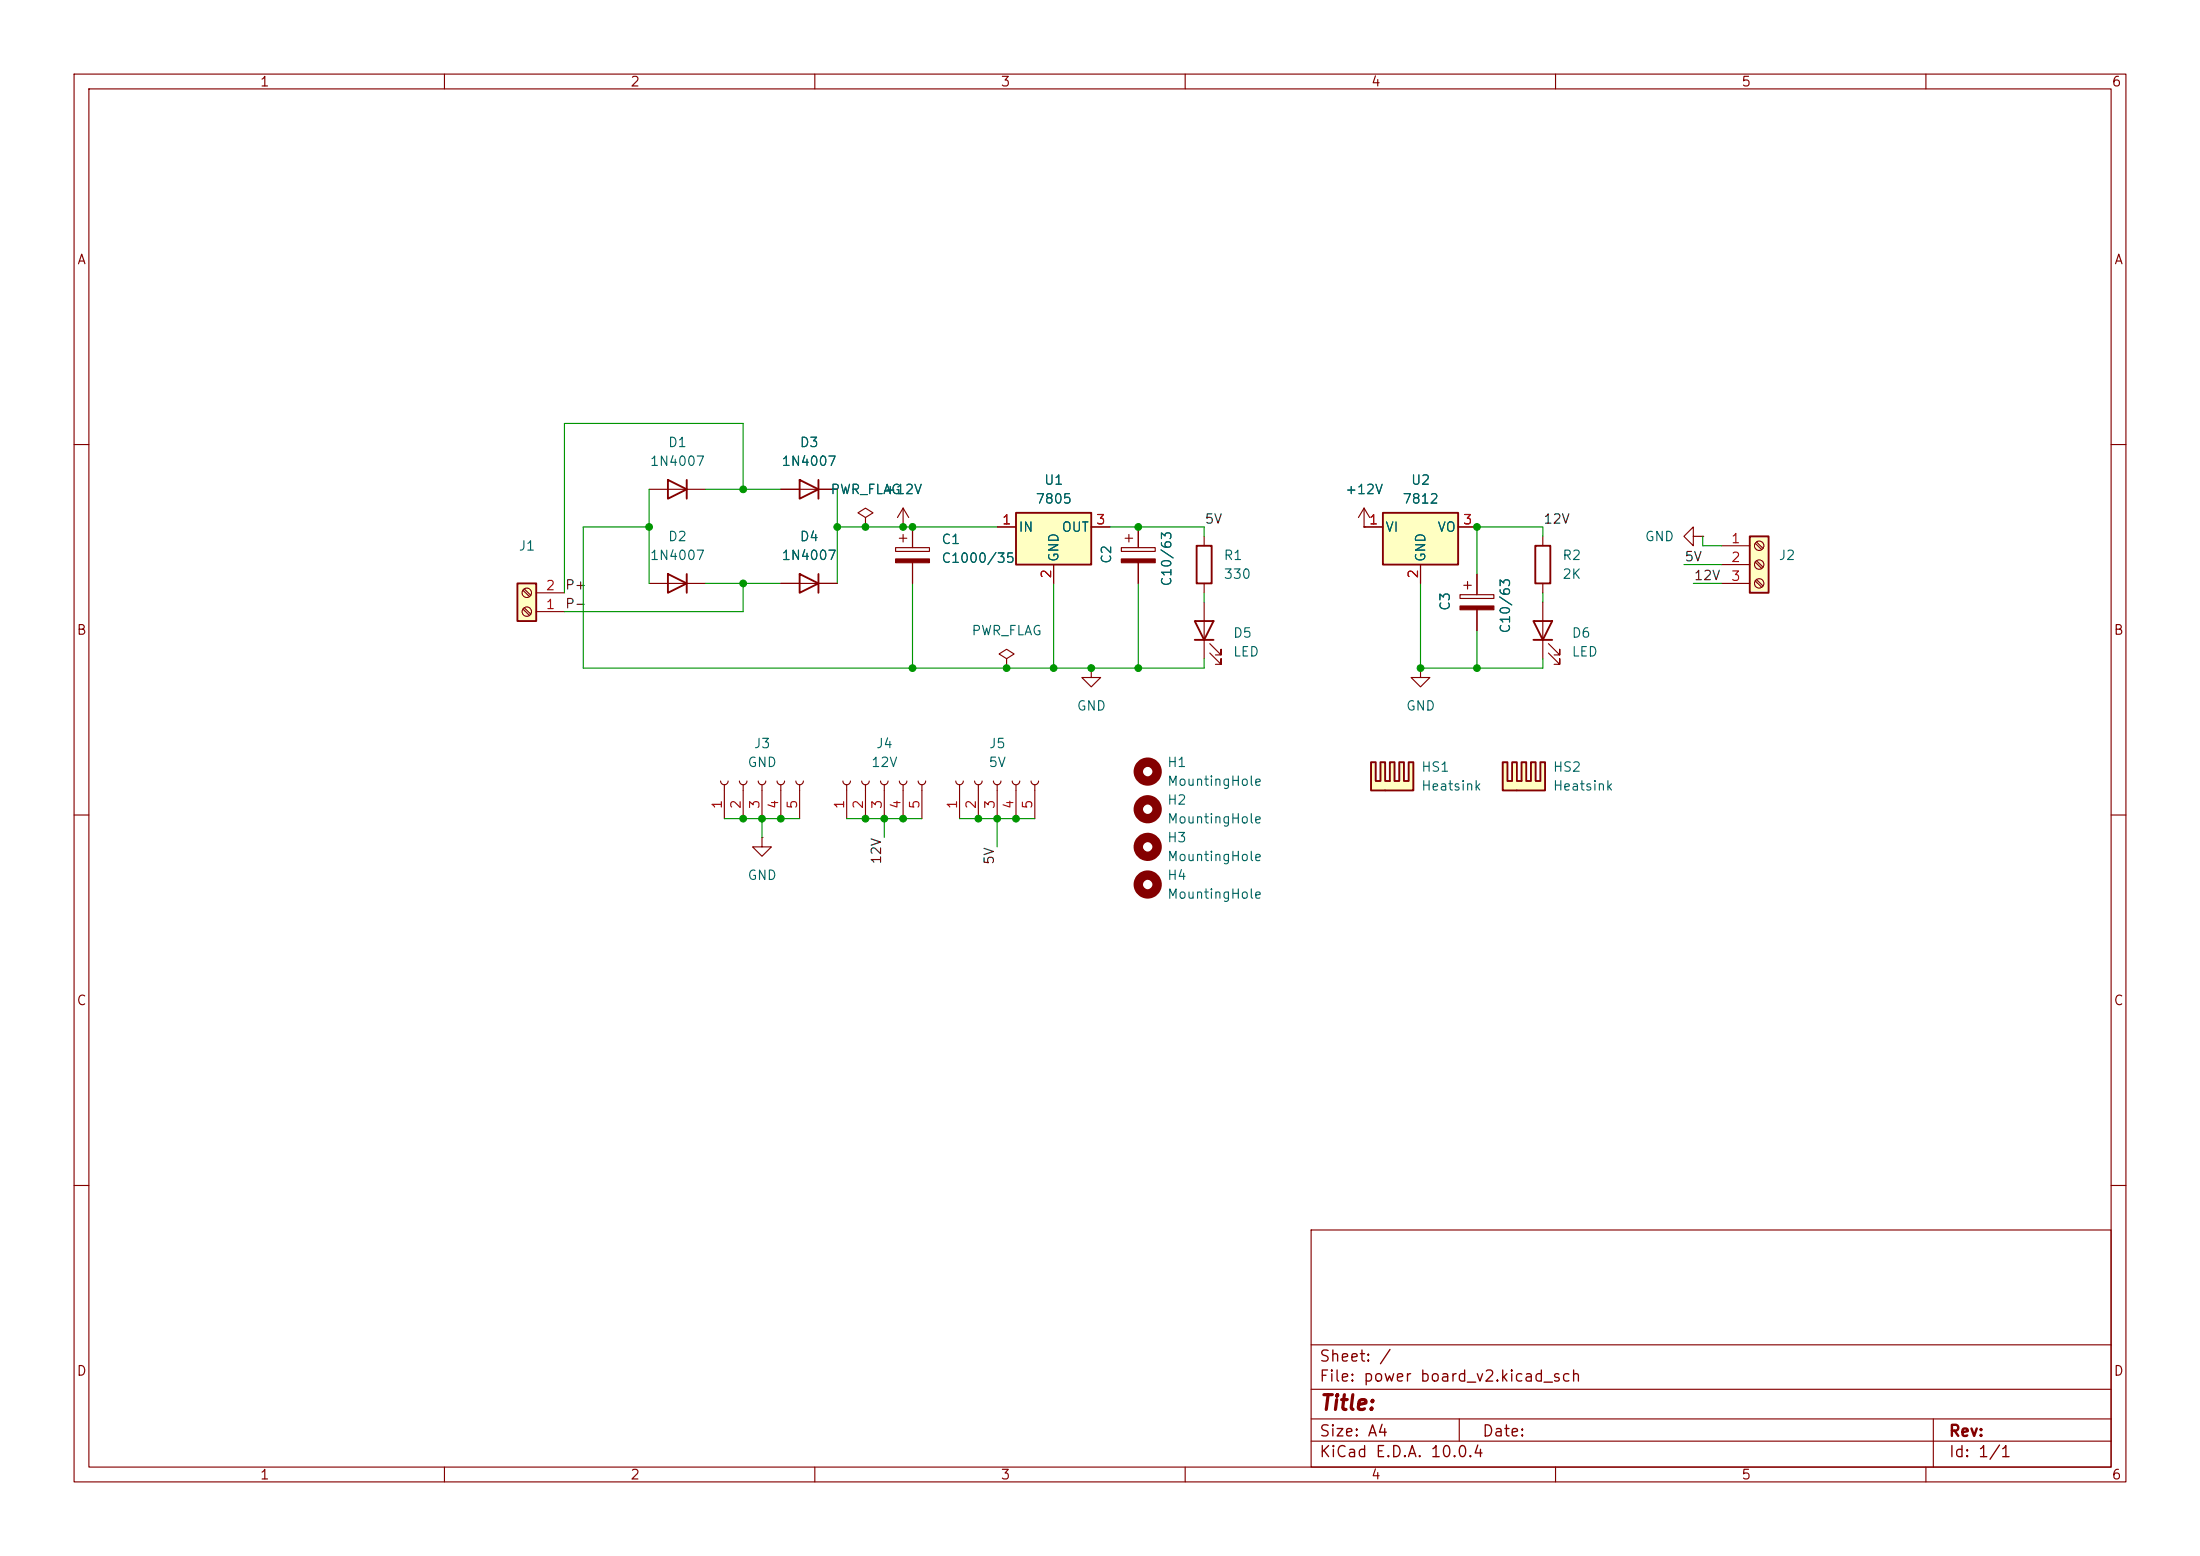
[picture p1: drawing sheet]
<svg xmlns="http://www.w3.org/2000/svg" width="297mm" height="210mm" viewBox="0 0 297 210" stroke-linecap="round" stroke-linejoin="round" font-family="sans-serif">
<g fill="none" stroke="#840000" stroke-width=".15">
<path d="M10 10h277v190h-277zM12 12h273v186h-273zM60 10v2M110 10v2M160 10v2M210 10v2M260 10v2M10 60h2M121.9 71.1h.1M121.9 68.6v2.5M121.9 68.6l-.7 1.3M121.9 68.6l.8 1.3"/>
<path d="M151.4 73.9h4.6v.5h-4.6zM151.9 72.6h1M152.4 72.1v1.1M153.7 71.1v2.8M153.7 75.9v2.8M162.6 72.4v1.3M162.6 78.7v1.3M285 60h2M147.3 90.2v1.2h1.3l-1.3 1.3-1.3-1.3h1.3M147.3 90.2h.1M162.6 81.3v7.6M163.3 88.1l1.5 1.6v-.8v.8h-.7"/>
<path d="M163.3 86.9l1.5 1.5v-.8v.8h-.7M10 110h2M97.3 105.4a.51 .51 0 0 0 .5 .5 .51 .51 0 0 0 .5-.5M97.8 105.9v4.6M99.8 105.4a.51 .51 0 0 0 .5 .5 .51 .51 0 0 0 .5-.5M100.3 105.9v4.6M102.4 105.4a.51 .51 0 0 0 .5 .5 .51 .51 0 0 0 .5-.5M102.9 105.9v4.6M104.9 105.4a.51 .51 0 0 0 .5 .5 .51 .51 0 0 0 .5-.5M105.4 105.9v4.6M107.4 105.4a.51 .51 0 0 0 .5 .5 .51 .51 0 0 0 .6-.5M107.9 105.9v4.6"/>
<path d="M113.8 105.4a.51 .51 0 0 0 .5 .5 .51 .51 0 0 0 .5-.5M114.3 105.9v4.6M116.3 105.4a.51 .51 0 0 0 .5 .5 .51 .51 0 0 0 .5-.5M116.8 105.9v4.6M118.9 105.4a.51 .51 0 0 0 .5 .5 .51 .51 0 0 0 .5-.5M119.4 105.9v4.6M121.4 105.4a.51 .51 0 0 0 .5 .5 .51 .51 0 0 0 .5-.5M121.9 105.9v4.6M124 105.4a.51 .51 0 0 0 .5 .5 .51 .51 0 0 0 .5-.5M124.5 105.9v4.6M285 110h2M10 160h2"/>
<path d="M177 166h108v32h-108zM285 160h2M60 198v2M110 198v2M160 198v2M177 194.5h108M177 191.5h108M177 187.5h108M177 181.5h108M197 191.5v3M210 198v2M260 198v2"/>
<path d="M261 191.5v6.5"/>
</g>
<path d="M151.4 75.4h4.6v.5h-4.6z" fill="#840000" stroke="#840000" stroke-width=".15"/>
<g fill="none" stroke="#840000" stroke-width="1.3">
<circle cx="154.9" cy="104.1" r="1.27"/>
<circle cx="154.9" cy="109.2" r="1.27"/>
<circle cx="154.9" cy="114.3" r="1.27"/>
<circle cx="154.9" cy="119.4" r="1.27"/>
</g>
<path d="M161.5 73.7h2.1v5h-2.1zM161.3 83.8h2.5l-1.2 2.6zM161.3 86.4h2.5" fill="none" stroke="#840000" stroke-width=".25"/>
<path d="M137.2 69.2h10.1v7h-10.1z" fill="#ffffc2"/>
<path d="M137.2 69.2h10.1v7h-10.1z" fill="none" stroke="#840000" stroke-width=".25"/>
<path d="M134.6 71.1h2.6M142.2 76.2v2.5M147.3 71.1h2.6" fill="none" stroke="#840000" stroke-width=".15"/>
<g fill="#ffffc2">
<path d="M185.1 102.9h.6v2.5h.7v-2.5h.6v2.5h.6l-.6 1.3h-1.9z"/>
<path d="M187.6 102.9h.7v2.5h.6v-2.5h.6v2.5h.7v-2.5h.6v3.8h-3.8l.6-1.3z"/>
</g>
<path d="M185.1 102.9h.6v2.5h.7v-2.5h.6v2.5h.6v-2.5h.7v2.5h.6v-2.5h.6v2.5h.7v-2.5h.6v3.8h-5.7z" fill="none" stroke="#840000" stroke-width=".25"/>
<path d="M102.9 113v1.3h1.2l-1.2 1.3-1.3-1.3h1.3M102.9 113h.1" fill="none" stroke="#840000" stroke-width=".15"/>
<g fill="#ffffc2">
<path d="M202.9 102.9h.6v2.5h.6v-2.5h.7v2.5h.6l-.6 1.3h-1.9z"/>
<path d="M205.4 102.9h.6v2.5h.7v-2.5h.6v2.5h.6v-2.5h.7v3.8h-3.8l.6-1.3z"/>
</g>
<path d="M90.2 77.5l2.5 1.2-2.5 1.3zM90.2 64.8l2.5 1.2-2.5 1.3zM92.7 64.8v2.5M92.7 77.5v2.5M107.9 64.8l2.6 1.2-2.6 1.3zM107.9 77.5l2.6 1.2-2.6 1.3zM110.5 64.8v2.5M110.5 77.5v2.5M202.9 102.9h.6v2.5h.6v-2.5h.7v2.5h.6v-2.5h.6v2.5h.7v-2.5h.6v2.5h.6v-2.5h.7v3.8h-5.7z" fill="none" stroke="#840000" stroke-width=".25"/>
<g fill="none" stroke="#840000" stroke-width=".15">
<path d="M87.6 66h7.6M87.6 78.7h7.6M105.4 66h7.6M105.4 78.7h7.6M116.8 69.9l1.1-.7-1.1-.6-1 .6 1 .7v1.2M116.8 71.1h.1M120.9 73.9h4.6v.5h-4.6zM121.4 72.6h1M121.9 72.1v1.1M123.2 71.1v2.8M123.2 75.9v2.8M135.9 88.9l1-.6-1-.7-1 .7 1 .6v1.3"/>
<path d="M135.9 90.2h.1M191.8 90.2v1.2h1.2l-1.2 1.3-1.3-1.3h1.3M191.8 90.2h.1M129 105.4a.51 .51 0 0 0 .5 .5 .51 .51 0 0 0 .5-.5M129.5 105.9v4.6M131.6 105.4a.51 .51 0 0 0 .5 .5 .51 .51 0 0 0 .5-.5M132.1 105.9v4.6M134.1 105.4a.51 .51 0 0 0 .5 .5 .51 .51 0 0 0 .5-.5M134.6 105.9v4.6M136.7 105.4a.51 .51 0 0 0 .5 .5 .51 .51 0 0 0 .5-.5M137.2 105.9v4.6M139.2 105.4a.51 .51 0 0 0 .5 .5 .51 .51 0 0 0 .5-.5"/>
<path d="M139.7 105.9v4.6"/>
</g>
<path d="M120.9 75.4h4.6v.5h-4.6z" fill="#840000" stroke="#840000" stroke-width=".15"/>
<path d="M69.8 78.7h2.6v5.1h-2.6z" fill="#ffffc2"/>
<path d="M69.8 78.7h2.6v5.1h-2.6z" fill="none" stroke="#840000" stroke-width=".25"/>
<g fill="none" stroke="#840000" stroke-width=".15">
<path d="M70.6 79.7l.9 .8M70.8 79.5l.9 .8M70.6 82.2l.9 .9M70.8 82l.9 .9M72.4 82.6h3.8M72.4 80h3.8"/>
<circle cx="71.1" cy="80" r=".63"/>
<circle cx="71.1" cy="82.5" r=".63"/>
</g>
<path d="M186.7 69.2h10.1v7h-10.1z" fill="#ffffc2"/>
<path d="M186.7 69.2h10.1v7h-10.1zM207.3 73.7h2v5h-2zM207 83.8h2.5l-1.2 2.6zM207 86.4h2.5" fill="none" stroke="#840000" stroke-width=".25"/>
<g fill="none" stroke="#840000" stroke-width=".15">
<path d="M184.1 71.1h.1M184.1 71.1h2.6M184.1 68.6l-.7 1.3M184.1 68.6l.8 1.3M184.1 68.6v2.5M191.8 76.2v2.5M196.8 71.1h2.6M197.6 79h1M198.1 78.5v1M199.4 77.5v2.8M208.3 72.4v1.3M208.3 78.7v1.3"/>
<path d="M228.6 72.4v-1.3l-1.3 1.3 1.3 1.3v-1.3h1.3M229.9 72.4h.1M197.1 80.3h4.6v.5h-4.6zM199.4 82.3v2.8M208.3 81.3v7.6M209 88.1l1.6 1.6v-.8v.8h-.8M209 86.9l1.6 1.5v-.8v.8h-.8"/>
</g>
<path d="M197.1 81.8h4.6v.5h-4.6z" fill="#840000" stroke="#840000" stroke-width=".15"/>
<path d="M236.2 72.4h2.6v7.6h-2.6z" fill="#ffffc2"/>
<path d="M236.2 72.4h2.6v7.6h-2.6z" fill="none" stroke="#840000" stroke-width=".25"/>
<g fill="none" stroke="#840000" stroke-width=".15">
<path d="M105.4 78.7h2.5M105.4 66h2.5M110.5 78.7h2.5M110.5 66h2.5M116.8 71.1h.1M121.9 71.1h.1M123.2 71.1v2.8M123.2 75.9v2.8M134.6 71.1h2.6M142.2 76.2v2.5M147.3 71.1h2.6M153.7 71.1v2.8"/>
<path d="M153.7 75.9v2.8M184.1 71.1h.1M184.1 71.1h2.6M191.8 76.2v2.5M196.8 71.1h2.6M199.4 77.5v2.8M232.4 73.7h3.8M232.4 76.2h3.8M232.4 78.7h3.8M237 73.3l.8 .9M237 75.9l.8 .8M237 78.4l.8 .8"/>
<path d="M237.1 73.2l.9 .8M237.1 75.7l.9 .8M237.1 78.2l.9 .9M199.4 82.3v2.8"/>
<circle cx="237.5" cy="73.7" r=".63"/>
<circle cx="237.5" cy="78.7" r=".63"/>
<circle cx="237.5" cy="76.2" r=".63"/>
</g>
<g fill="none" stroke="#009600" stroke-width=".15">
<path d="M87.6 71.1h-8.9v19.1h83.9v-1.3M87.6 66v12.7M95.2 78.7h10.2M95.2 66h10.2M100.3 66v-8.8h-24.1v22.8M100.3 78.7v3.9h-24.1M113 66v12.7M113 71.1h21.6M123.2 78.7v11.5M142.2 78.7v11.5M149.9 71.1h12.7v1.3M153.7 78.7v11.5"/>
<path d="M191.8 78.7v11.5h16.5v-1.3M208.3 72.4v-1.3h-8.9v6.4M227.3 76.2h5.1M228.6 78.7h3.8M229.9 72.4v1.3h2.5M162.6 80v1.3M199.4 85.1v5.1M208.3 80v1.3M97.8 110.5h10.1M102.9 110.5v2.5M114.3 110.5h10.2M119.4 110.5v2.5"/>
<path d="M129.5 110.5h10.2M134.6 110.5v3.8"/>
</g>
<g fill="#009600" stroke="#009600" stroke-width=".14">
<circle cx="121.9" cy="71.1" r=".46"/>
<circle cx="116.8" cy="71.1" r=".46"/>
<circle cx="142.2" cy="90.2" r=".46"/>
<circle cx="135.9" cy="90.2" r=".46"/>
<circle cx="147.3" cy="90.2" r=".46"/>
<circle cx="134.6" cy="110.5" r=".46"/>
<circle cx="132.1" cy="110.5" r=".46"/>
<circle cx="153.7" cy="90.2" r=".46"/>
<circle cx="123.2" cy="71.1" r=".46"/>
<circle cx="137.2" cy="110.5" r=".46"/>
<circle cx="123.2" cy="90.2" r=".46"/>
<circle cx="116.8" cy="110.5" r=".46"/>
<circle cx="121.9" cy="110.5" r=".46"/>
<circle cx="119.4" cy="110.5" r=".46"/>
<circle cx="100.3" cy="78.7" r=".46"/>
<circle cx="105.4" cy="110.5" r=".46"/>
<circle cx="102.9" cy="110.5" r=".46"/>
<circle cx="100.3" cy="110.5" r=".46"/>
<circle cx="100.3" cy="66" r=".46"/>
<circle cx="113" cy="71.1" r=".46"/>
<circle cx="87.6" cy="71.1" r=".46"/>
<circle cx="191.8" cy="90.2" r=".46"/>
<circle cx="153.7" cy="71.1" r=".46"/>
<circle cx="199.4" cy="71.1" r=".46"/>
<circle cx="199.4" cy="90.2" r=".46"/>
</g>
<text font-size="2" fill="#840000" x="178" y="190.8">Title:</text>
<g font-size="1.5" fill="#840000">
<text x="178" y="184.2">Sheet: /</text>
<text x="178" y="186.9">File: power board_v2.kicad_sch</text>
<text x="178" y="197.1">KiCad E.D.A. 10.0.4</text>
<text x="178" y="194.3">Size: A4</text>
<text x="200" y="194.3">Date:</text>
<text x="263" y="194.3">Rev:</text>
<text x="263" y="197.1">Id: 1/1</text>
</g>
<g font-size="1.3" fill="#840000">
<text x="35" y="12">1</text>
<text x="85" y="12">2</text>
<text x="135" y="12">3</text>
<text x="185" y="12">4</text>
<text x="235" y="12">5</text>
<text x="285" y="12">6</text>
<text x="10.3" y="36">A</text>
<text x="285.3" y="36">A</text>
<text x="10.3" y="86">B</text>
<text x="285.3" y="86">B</text>
<text x="10.3" y="136">C</text>
<text x="285.3" y="136">C</text>
<text x="10.3" y="186">D</text>
<text x="285.3" y="186">D</text>
<text x="35" y="200">1</text>
<text x="85" y="200">2</text>
<text x="135" y="200">3</text>
<text x="185" y="200">4</text>
<text x="235" y="200">5</text>
<text x="285" y="200">6</text>
</g>
<g font-size="1.3" fill="#006464">
<text x="87.6" y="63.2">1N4007</text>
<text x="90.1" y="60.7">D1</text>
<text x="105.4" y="63.2">1N4007</text>
<text x="107.9" y="60.7">D3</text>
<text x="140.9" y="65.7">U1</text>
<text x="190.4" y="65.7">U2</text>
<text x="112" y="67">PWR_FLAG</text>
<text x="119.3" y="67">+12V</text>
<text x="139.7" y="68.3">7805</text>
<text x="181.5" y="67">+12V</text>
<text x="189.2" y="68.3">7812</text>
<text x="69.9" y="74.6">J1</text>
<text x="87.6" y="75.9">1N4007</text>
<text x="90.1" y="73.4">D2</text>
<text x="105.4" y="75.9">1N4007</text>
<text x="107.9" y="73.4">D4</text>
<text x="127" y="73.7">C1</text>
<text x="127" y="76.3">C1000/35</text>
<text x="137.4" y="72.1">IN</text>
<text x="143.2" y="75.9" transform="rotate(-90 143.2 75.9)">GND</text>
<text x="143.2" y="72.1">OUT</text>
<text x="150.3" y="76.2" transform="rotate(-90 150.3 76.2)">C2</text>
<text x="165.1" y="75.9">R1</text>
<text x="186.9" y="72.1">VI</text>
<text x="192.7" y="75.9" transform="rotate(-90 192.7 75.9)">GND</text>
<text x="194" y="72.1">VO</text>
<text x="210.8" y="75.9">R2</text>
<text x="222" y="73.4">GND</text>
<text x="240" y="75.9">J2</text>
<text x="158.5" y="79.2" transform="rotate(-90 158.5 79.2)">C10/63</text>
<text x="165.1" y="78.4">330</text>
<text x="196" y="82.5" transform="rotate(-90 196 82.5)">C3</text>
<text x="210.8" y="78.4">2K</text>
<text x="131.1" y="86.1">PWR_FLAG</text>
<text x="166.4" y="86.4">D5</text>
<text x="166.4" y="88.9">LED</text>
<text x="204.2" y="85.6" transform="rotate(-90 204.2 85.6)">C10/63</text>
<text x="212.1" y="86.4">D6</text>
<text x="212.1" y="88.9">LED</text>
<text x="101.7" y="101.3">J3</text>
<text x="118.2" y="101.3">J4</text>
<text x="133.4" y="101.3">J5</text>
<text x="145.3" y="96.2">GND</text>
<text x="189.7" y="96.2">GND</text>
<text x="100.8" y="103.8">GND</text>
<text x="117.5" y="103.8">12V</text>
<text x="133.4" y="103.8">5V</text>
<text x="157.5" y="103.8">H1</text>
<text x="157.5" y="106.4">MountingHole</text>
<text x="191.8" y="104.5">HS1</text>
<text x="191.8" y="107">Heatsink</text>
<text x="209.6" y="104.5">HS2</text>
<text x="209.6" y="107">Heatsink</text>
<text x="157.5" y="108.9">H2</text>
<text x="157.5" y="111.5">MountingHole</text>
<text x="100.8" y="119.1">GND</text>
<text x="157.5" y="119.1">H4</text>
<text x="157.5" y="114">H3</text>
<text x="157.5" y="116.5">MountingHole</text>
<text x="157.5" y="121.6">MountingHole</text>
</g>
<g font-size="1.3" fill="#a90000">
<text x="135.2" y="71.1">1</text>
<text x="147.9" y="71.1">3</text>
<text x="184.7" y="71.1">1</text>
<text x="197.4" y="71.1">3</text>
<text x="233.6" y="73.6">1</text>
<text x="233.6" y="76.2">2</text>
<text x="73.6" y="82.5">1</text>
<text x="73.6" y="80">2</text>
<text x="142.2" y="78.2" transform="rotate(-90 142.2 78.2)">2</text>
<text x="191.7" y="78.2" transform="rotate(-90 191.7 78.2)">2</text>
<text x="233.6" y="78.7">3</text>
<text x="97.8" y="109.3" transform="rotate(-90 97.8 109.3)">1</text>
<text x="100.3" y="109.3" transform="rotate(-90 100.3 109.3)">2</text>
<text x="102.8" y="109.3" transform="rotate(-90 102.8 109.3)">3</text>
<text x="105.4" y="109.3" transform="rotate(-90 105.4 109.3)">4</text>
<text x="107.9" y="109.3" transform="rotate(-90 107.9 109.3)">5</text>
<text x="114.3" y="109.3" transform="rotate(-90 114.3 109.3)">1</text>
<text x="116.8" y="109.3" transform="rotate(-90 116.8 109.3)">2</text>
<text x="119.4" y="109.3" transform="rotate(-90 119.4 109.3)">3</text>
<text x="121.9" y="109.3" transform="rotate(-90 121.9 109.3)">4</text>
<text x="124.4" y="109.3" transform="rotate(-90 124.4 109.3)">5</text>
<text x="129.5" y="109.3" transform="rotate(-90 129.5 109.3)">1</text>
<text x="132.1" y="109.3" transform="rotate(-90 132.1 109.3)">2</text>
<text x="134.6" y="109.3" transform="rotate(-90 134.6 109.3)">3</text>
<text x="137.1" y="109.3" transform="rotate(-90 137.1 109.3)">4</text>
<text x="139.7" y="109.3" transform="rotate(-90 139.7 109.3)">5</text>
</g>
<g font-size="1.3" fill="#0f0f0f">
<text x="162.6" y="71">5V</text>
<text x="208.3" y="71">12V</text>
<text x="227.3" y="76.1">5V</text>
<text x="76.2" y="79.9">P+</text>
<text x="76.2" y="82.4">P-</text>
<text x="228.6" y="78.6">12V</text>
<text x="119.3" y="116.7" transform="rotate(-90 119.3 116.7)">12V</text>
<text x="134.5" y="116.8" transform="rotate(-90 134.5 116.8)">5V</text>
</g>
</svg>
